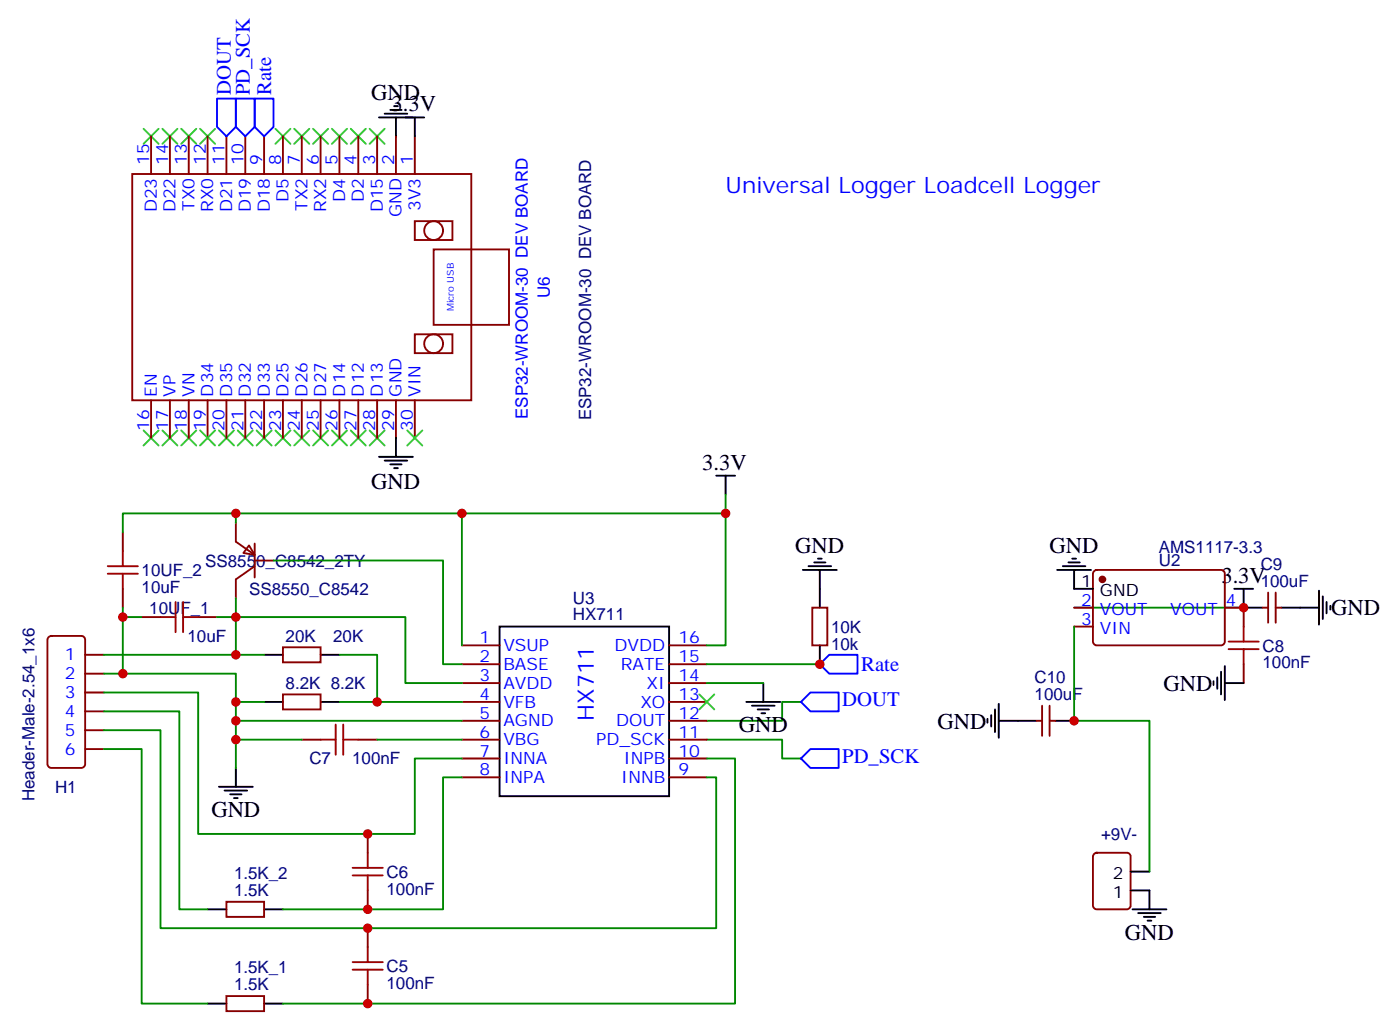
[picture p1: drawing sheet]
<svg xmlns="http://www.w3.org/2000/svg" width="262mm" height="193mm" viewBox="0 0 262 193" stroke-linecap="round" stroke-linejoin="round" font-family="sans-serif">
<g fill="none" stroke="#000" stroke-width=".35">
<path d="M73.8 19.9h.7M71 22h8.4M72 21.3h4.3M73.1 20.6h2.1M74.2 22v3.5M77.7 22v3.5M71 85.5h6.3M72 86.2h4.3M73.1 86.9h2.1M73.8 87.6h.7M74.2 82v3.5M134.1 89h3.6"/>
<path d="M135.9 89v3.5M93.6 117.2h31.7v31.8h-31.7zM150.4 106.6h6.3M151.4 105.9h4.2M152.5 105.2h2.1M153.2 104.5h.7M153.5 106.6v7.1M198 106.6h6.3M199 105.9h4.3M200.1 105.2h2.1M200.8 104.5h.7M201.2 106.6v3.6h3.5"/>
<path d="M231.1 110.2h3.6M232.9 110.2v3.5h3.5M240 113.7h7M247 110.5v6.4M247.7 111.6v4.2M248.4 112.6v2.2M249.1 113.3v.8M49.5 131.3h3.5M49.5 122.5h3.5M60 131.3h3.6M60 122.5h3.6M139.8 131.3h6.3"/>
<path d="M140.8 132h4.3M141.9 132.8h2.1M142.6 133.5h.7M142.9 127.8v3.5M153.5 120.8v3.5M184.9 134.5v.7M185.6 133.8v2.1M186.3 132.8v4.2M187 134.9h7.1M187 131.7v6.3M197.6 134.9h3.6M227.3 127.5v.7"/>
<path d="M228 126.8v2.1M228.7 125.7v4.2M229.4 127.8h3.5M229.4 124.6v6.4M41 147.2h6.3M42.1 147.9h4.2M43.1 148.6h2.1M43.8 149.3h.7M44.2 143.7v3.5M38.9 170.1h3.5M49.5 170.1h3.5M211.7 166.6h3.6v3.5"/>
<path d="M211.7 163.1h3.6M212.1 170.1h6.3M213.1 170.9h4.3M214.2 171.6h2.1M214.9 172.3h.7M38.9 187.8h3.5M49.5 187.8h3.5"/>
</g>
<g fill="none" stroke="#008700" stroke-width=".35">
<path d="M44.2 96.1h-21.2v3.5M86.5 96.1h-42.3v1.7M135.9 92.5v3.6M23 113.7v12.3M23 115.5h3.5M44.2 111.9v3.6h-3.6M51.2 104.9h31.8v19.4h3.5M201.2 117.2v17.7h14.1v28.2M201.2 113.7h31.7M19.5 133.1h14.1v37h5.3M19.5 136.6h10.6v37.1h104v-28.2h-1.7M19.5 129.6h17.6v26.4h40.6v-14.1h8.8"/>
<path d="M19.5 126h24.7v8.9h42.3M19.5 122.5h24.7v-7h31.7v12.3h10.6M44.2 134.9v3.5h12.3M44.2 131.3h5.3M44.2 122.5h5.3M44.2 138.4v5.3M63.6 122.5h7v8.8h15.9M63.6 131.3h7M70.6 138.4h15.9M86.5 120.8v-24.7h49.4v24.7h-3.5M132.4 138.4h14.1v3.5h3.5M132.4 127.8h10.5"/>
<path d="M132.4 124.3h21.1M150 131.3h-3.5v3.6h-14.1M19.5 140.2h7v47.6h12.4M86.5 145.5h-3.5v24.6h-30M132.4 141.9h5.3v45.9h-84.7"/>
</g>
<g fill="none" stroke="#870000" stroke-width=".35">
<path d="M24.8 32.6h63.5v42.3h-63.5zM28.3 25.5v7.1M31.8 25.5v7.1M35.3 25.5v7.1M38.9 25.5v7.1M42.4 25.5v7.1M45.9 25.5v7.1M49.5 25.5v7.1M53 25.5v7.1M56.5 25.5v7.1M60 25.5v7.1M63.6 25.5v7.1"/>
<path d="M67.1 25.5v7.1M70.6 25.5v7.1M74.2 25.5v7.1M77.7 25.5v7.1M77.7 41.4h7v3.5h-7zM81.2 46.7h14.1v14.1h-14.1zM28.3 74.9v7.1M31.8 74.9v7.1M35.3 74.9v7.1M38.9 74.9v7.1M42.4 74.9v7.1M45.9 74.9v7.1"/>
<path d="M49.5 74.9v7.1M53 74.9v7.1M56.5 74.9v7.1M60 74.9v7.1M63.6 74.9v7.1M67.1 74.9v7.1M70.6 74.9v7.1M74.2 74.9v7.1M77.7 62.5h7v3.6h-7zM77.7 74.9v7.1M23 99.6v3.5M44.2 97.8v3.6l3.5 2.4"/>
<path d="M9.1 119.2l.5-.2h5.6a.71 .71 0 0 1 .7 .7v23.3a.76 .76 0 0 1-.7 .7h-5.6a.76 .76 0 0 1-.7-.7v-23.3zM23 110.2v3.5M26.5 115.5h3.6M37.1 115.5h3.5M46.6 102.1l1.1 1.7-2.1-.3zM47.7 101.7v6.4M47.7 105.9l-3.5 2.5v3.5M47.7 104.9h3.5M152.1 113.7h2.8v7.1h-2.8zM201.2 113.7h3.5M201.2 117.2h3.5M204.9 106.9l.5-.3h23.3a.71 .71 0 0 1 .7 .8v12.7a.76 .76 0 0 1-.7 .7h-23.3a.76 .76 0 0 1-.7-.7v-12.7z"/>
<path d="M229.4 113.7h3.5v3.5M236.4 113.7h1.1M237.5 110.9v5.6M238.9 113.7h1.1M238.9 110.9v5.6M15.9 122.5h3.6M15.9 126h3.6M15.9 129.6h3.6M15.9 133.1h3.6M15.9 136.6h3.6M53 129.9h7v2.9h-7zM53 121.1h7v2.8h-7z"/>
<path d="M56.5 138.4h3.5M67.1 138.4h3.5M86.5 120.8h7.1M86.5 124.3h7.1M86.5 127.8h7.1M86.5 131.3h7.1M86.5 134.9h7.1M86.5 138.4h7.1M125.3 120.8h7.1M125.3 124.3h7.1M125.3 127.8h7.1M125.3 131.3h7.1"/>
<path d="M125.3 134.9h7.1M125.3 138.4h7.1M194.1 134.9h1.1M195.2 132v5.7M196.6 134.9h1M196.6 132v5.7M232.9 124.3v3.5M15.9 140.2h3.6M68.9 156v3.6M86.5 141.9h7.1M86.5 145.5h7.1M125.3 141.9h7.1"/>
<path d="M125.3 145.5h7.1M204.9 159.8l.5-.2h5.6a.71 .71 0 0 1 .7 .7v9.1a.76 .76 0 0 1-.7 .7h-5.6a.76 .76 0 0 1-.7-.7v-9.1zM42.4 168.7h7.1v2.9h-7.1zM68.9 166.6v3.5M68.9 173.7v3.5M42.4 186.4h7.1v2.8h-7.1zM68.9 184.3v3.5"/>
<circle cx="81.2" cy="43.1" r="1.76"/>
<circle cx="81.2" cy="64.3" r="1.76"/>
</g>
<circle cx="206.4" cy="108.4" r=".53" fill="#870000" stroke="#870000" stroke-width=".35"/>
<g fill="none" stroke="#a10000" stroke-width=".35">
<path d="M20.2 105.9h5.6M20.2 107.4h5.6M23 103.1v2.8M23 107.4v2.8M30.1 115.5h2.8M32.9 112.6v5.7M34.3 112.6v5.7M34.3 115.5h2.8M232.9 117.2v2.9M60 138.4h2.9M62.9 135.6v5.6M64.3 135.6v5.6"/>
<path d="M64.3 138.4h2.8M230.1 120.1h5.6M230.1 121.5h5.6M232.9 121.5v2.8M68.9 159.6v2.8M66 163.8h5.7M66 162.4h5.7M68.9 163.8v2.8M68.9 177.2v2.8M66 181.4h5.7M66 180h5.7M68.9 181.4v2.9"/>
</g>
<path d="M40.6 18.5h3.6v5.2l-1.8 1.8-1.8-1.8zM44.2 18.5h3.5v5.2l-1.8 1.8-1.7-1.8zM47.7 18.5h3.5v5.2l-1.7 1.8-1.8-1.8zM150 131.3l1.8-1.7h5.3v3.5h-5.3zM153.5 124.3l1.8-1.8h5.3v3.5h-5.3zM150 141.9l1.8-1.7h5.3v3.5h-5.3z" fill="none" stroke="#00f" stroke-width=".35"/>
<g fill="none" stroke="#3c3" stroke-width=".35">
<path d="M26.9 24.1l2.8 2.8M29.7 24.1l-2.8 2.8M30.4 24.1l2.8 2.8M33.2 24.1l-2.8 2.8M33.9 24.1l2.9 2.8M36.8 24.1l-2.9 2.8M37.5 24.1l2.8 2.8M40.3 24.1l-2.8 2.8M51.6 24.1l2.8 2.8M54.4 24.1l-2.8 2.8M55.1 24.1l2.8 2.8M57.9 24.1l-2.8 2.8"/>
<path d="M58.6 24.1l2.9 2.8M61.5 24.1l-2.9 2.8M62.2 24.1l2.8 2.8M65 24.1l-2.8 2.8M65.7 24.1l2.8 2.8M68.5 24.1l-2.8 2.8M69.2 24.1l2.8 2.8M72 24.1l-2.8 2.8M26.9 80.5l2.8 2.9M29.7 80.5l-2.8 2.9M30.4 80.5l2.8 2.9M33.2 80.5l-2.8 2.9"/>
<path d="M33.9 80.5l2.9 2.9M36.8 80.5l-2.9 2.9M37.5 80.5l2.8 2.9M40.3 80.5l-2.8 2.9M41 80.5l2.8 2.9M43.8 80.5l-2.8 2.9M44.5 80.5l2.8 2.9M47.3 80.5l-2.8 2.9M48 80.5l2.9 2.9M50.9 80.5l-2.9 2.9M51.6 80.5l2.8 2.9M54.4 80.5l-2.8 2.9"/>
<path d="M55.1 80.5l2.8 2.9M57.9 80.5l-2.8 2.9M58.6 80.5l2.9 2.9M61.5 80.5l-2.9 2.9M62.2 80.5l2.8 2.9M65 80.5l-2.8 2.9M65.7 80.5l2.8 2.9M68.5 80.5l-2.8 2.9M69.2 80.5l2.8 2.9M72 80.5l-2.8 2.9M76.3 80.5l2.8 2.9M79.1 80.5l-2.8 2.9"/>
<path d="M131 129.9l2.8 2.9M133.8 129.9l-2.8 2.9"/>
</g>
<g fill="#c00">
<circle cx="232.9" cy="113.7" r=".88"/>
<circle cx="86.5" cy="96.1" r=".88"/>
<circle cx="135.9" cy="96.1" r=".88"/>
<circle cx="70.6" cy="131.3" r=".88"/>
<circle cx="44.2" cy="131.3" r=".88"/>
<circle cx="44.2" cy="115.5" r=".88"/>
<circle cx="44.2" cy="122.5" r=".88"/>
<circle cx="44.2" cy="134.9" r=".88"/>
<circle cx="44.2" cy="138.4" r=".88"/>
<circle cx="68.9" cy="156" r=".88"/>
<circle cx="68.9" cy="170.1" r=".88"/>
<circle cx="68.9" cy="173.7" r=".88"/>
<circle cx="68.9" cy="187.8" r=".88"/>
<circle cx="44.2" cy="96.1" r=".88"/>
<circle cx="23" cy="126" r=".88"/>
<circle cx="23" cy="115.5" r=".88"/>
<circle cx="201.2" cy="134.9" r=".88"/>
<circle cx="153.5" cy="124.3" r=".88"/>
</g>
<g font-size="4.2">
<text x="69.5" y="18.7">GND</text>
<text x="73.3" y="20.9">3.3V</text>
<text x="131.5" y="87.9">3.3V</text>
<text x="69.5" y="91.5">GND</text>
<text x="148.9" y="103.4">GND</text>
<text x="196.6" y="103.4">GND</text>
<text x="228.7" y="109.1">3.3V</text>
<text x="249.3" y="115.1">GND</text>
<text x="217.9" y="129.3">GND</text>
<text x="138.4" y="137">GND</text>
<text x="175.6" y="136.3">GND</text>
<text x="39.6" y="152.9">GND</text>
<text x="210.7" y="175.8">GND</text>
</g>
<g font-size="4.2" fill="#00f">
<text x="135.9" y="36.1">Universal Logger Loadcell Logger</text>
<text x="111.2" y="134.9" transform="rotate(-90 111.2 134.9)">HX711</text>
</g>
<g font-size="3.9" fill="#00f">
<text x="43.3" y="17.8" transform="rotate(-90 43.3 17.8)">DOUT</text>
<text x="46.8" y="17.8" transform="rotate(-90 46.8 17.8)">PD_SCK</text>
<text x="50.8" y="17.7" transform="rotate(-90 50.8 17.7)">Rate</text>
<text x="161.3" y="125.6">Rate</text>
<text x="157.7" y="132.2">DOUT</text>
<text x="157.7" y="142.8">PD_SCK</text>
</g>
<g font-size="3.2" fill="#00f">
<text x="27.9" y="30.8" transform="rotate(-90 27.9 30.8)">15</text>
<text x="31.5" y="30.8" transform="rotate(-90 31.5 30.8)">14</text>
<text x="35" y="30.8" transform="rotate(-90 35 30.8)">13</text>
<text x="38.5" y="30.8" transform="rotate(-90 38.5 30.8)">12</text>
<text x="42.1" y="30.8" transform="rotate(-90 42.1 30.8)">11</text>
<text x="45.6" y="30.8" transform="rotate(-90 45.6 30.8)">10</text>
<text x="49.1" y="30.8" transform="rotate(-90 49.1 30.8)">9</text>
<text x="52.6" y="30.8" transform="rotate(-90 52.6 30.8)">8</text>
<text x="56.2" y="30.8" transform="rotate(-90 56.2 30.8)">7</text>
<text x="59.7" y="30.8" transform="rotate(-90 59.7 30.8)">6</text>
<text x="63.2" y="30.8" transform="rotate(-90 63.2 30.8)">5</text>
<text x="66.7" y="30.8" transform="rotate(-90 66.7 30.8)">4</text>
<text x="70.3" y="30.8" transform="rotate(-90 70.3 30.8)">3</text>
<text x="73.8" y="30.8" transform="rotate(-90 73.8 30.8)">2</text>
<text x="77.3" y="30.8" transform="rotate(-90 77.3 30.8)">1</text>
<text x="29.4" y="39.7" transform="rotate(-90 29.4 39.7)">D23</text>
<text x="32.9" y="39.7" transform="rotate(-90 32.9 39.7)">D22</text>
<text x="36.4" y="39.4" transform="rotate(-90 36.4 39.4)">TX0</text>
<text x="39.9" y="39.7" transform="rotate(-90 39.9 39.7)">RX0</text>
<text x="43.5" y="39.7" transform="rotate(-90 43.5 39.7)">D21</text>
<text x="47" y="39.7" transform="rotate(-90 47 39.7)">D19</text>
<text x="50.5" y="39.7" transform="rotate(-90 50.5 39.7)">D18</text>
<text x="54" y="37.7" transform="rotate(-90 54 37.7)">D5</text>
<text x="57.6" y="39.4" transform="rotate(-90 57.6 39.4)">TX2</text>
<text x="61.1" y="39.7" transform="rotate(-90 61.1 39.7)">RX2</text>
<text x="64.6" y="37.7" transform="rotate(-90 64.6 37.7)">D4</text>
<text x="68.2" y="37.7" transform="rotate(-90 68.2 37.7)">D2</text>
<text x="71.7" y="39.7" transform="rotate(-90 71.7 39.7)">D15</text>
<text x="75.2" y="40.5" transform="rotate(-90 75.2 40.5)">GND</text>
<text x="78.7" y="39.5" transform="rotate(-90 78.7 39.5)">3V3</text>
<text x="103" y="55.8" transform="rotate(-90 103 55.8)">U6</text>
<text x="29.4" y="74.2" transform="rotate(-90 29.4 74.2)">EN</text>
<text x="32.9" y="74.2" transform="rotate(-90 32.9 74.2)">VP</text>
<text x="36.4" y="74.2" transform="rotate(-90 36.4 74.2)">VN</text>
<text x="39.9" y="74.2" transform="rotate(-90 39.9 74.2)">D34</text>
<text x="43.5" y="74.2" transform="rotate(-90 43.5 74.2)">D35</text>
<text x="47" y="74.2" transform="rotate(-90 47 74.2)">D32</text>
<text x="50.5" y="74.2" transform="rotate(-90 50.5 74.2)">D33</text>
<text x="54" y="74.2" transform="rotate(-90 54 74.2)">D25</text>
<text x="57.6" y="74.2" transform="rotate(-90 57.6 74.2)">D26</text>
<text x="61.1" y="74.2" transform="rotate(-90 61.1 74.2)">D27</text>
<text x="64.6" y="74.2" transform="rotate(-90 64.6 74.2)">D14</text>
<text x="68.2" y="74.2" transform="rotate(-90 68.2 74.2)">D12</text>
<text x="71.7" y="74.2" transform="rotate(-90 71.7 74.2)">D13</text>
<text x="75.2" y="74.2" transform="rotate(-90 75.2 74.2)">GND</text>
<text x="78.7" y="74.2" transform="rotate(-90 78.7 74.2)">VIN</text>
<text x="27.9" y="80.7" transform="rotate(-90 27.9 80.7)">16</text>
<text x="31.5" y="80.7" transform="rotate(-90 31.5 80.7)">17</text>
<text x="35" y="80.7" transform="rotate(-90 35 80.7)">18</text>
<text x="38.5" y="80.7" transform="rotate(-90 38.5 80.7)">19</text>
<text x="42.1" y="80.7" transform="rotate(-90 42.1 80.7)">20</text>
<text x="45.6" y="80.7" transform="rotate(-90 45.6 80.7)">21</text>
<text x="49.1" y="80.7" transform="rotate(-90 49.1 80.7)">22</text>
<text x="52.6" y="80.7" transform="rotate(-90 52.6 80.7)">23</text>
<text x="56.2" y="80.7" transform="rotate(-90 56.2 80.7)">24</text>
<text x="59.7" y="80.7" transform="rotate(-90 59.7 80.7)">25</text>
<text x="63.2" y="80.7" transform="rotate(-90 63.2 80.7)">26</text>
<text x="66.7" y="80.7" transform="rotate(-90 66.7 80.7)">27</text>
<text x="70.3" y="80.7" transform="rotate(-90 70.3 80.7)">28</text>
<text x="73.8" y="80.7" transform="rotate(-90 73.8 80.7)">29</text>
<text x="77.3" y="80.7" transform="rotate(-90 77.3 80.7)">30</text>
<text x="98.8" y="78.4" transform="rotate(-90 98.8 78.4)">ESP32-WROOM-30 DEV BOARD</text>
<text x="202.5" y="113.3">2</text>
<text x="229.6" y="113.3">4</text>
<text x="202.5" y="116.9">3</text>
<text x="206" y="115.1">VOUT</text>
<text x="206" y="118.6">VIN</text>
<text x="219.1" y="115.1">VOUT</text>
<text x="12.2" y="123.6">1</text>
<text x="89.8" y="120.4">1</text>
<text x="89.8" y="123.9">2</text>
<text x="94.3" y="121.8">VSUP</text>
<text x="94.3" y="125.3">BASE</text>
<text x="115.1" y="121.8">DVDD</text>
<text x="116.3" y="125.3">RATE</text>
<text x="127.1" y="123.9">15</text>
<text x="127.1" y="120.4">16</text>
<text x="12.2" y="127.1">2</text>
<text x="12.2" y="130.6">3</text>
<text x="89.8" y="127.5">3</text>
<text x="89.8" y="131">4</text>
<text x="94.3" y="128.9">AVDD</text>
<text x="121.1" y="128.9">XI</text>
<text x="127.1" y="131">13</text>
<text x="127.1" y="127.5">14</text>
<text x="12.2" y="134.2">4</text>
<text x="12.2" y="137.7">5</text>
<text x="89.8" y="134.5">5</text>
<text x="94.3" y="132.4">VFB</text>
<text x="94.3" y="135.9">AGND</text>
<text x="115.4" y="135.9">DOUT</text>
<text x="119.9" y="132.4">XO</text>
<text x="127.1" y="134.5">12</text>
<text x="12.2" y="141.2">6</text>
<text x="89.8" y="138">6</text>
<text x="89.8" y="141.6">7</text>
<text x="94.3" y="139.5">VBG</text>
<text x="94.3" y="143">INNA</text>
<text x="111.6" y="139.5">PD_SCK</text>
<text x="116.8" y="143">INPB</text>
<text x="127.1" y="141.6">10</text>
<text x="127.1" y="138">11</text>
<text x="89.8" y="145.1">8</text>
<text x="94.3" y="146.5">INPA</text>
<text x="116.3" y="146.5">INNB</text>
<text x="127.1" y="145.1">9</text>
</g>
<g font-size="3.2" fill="#000080">
<text x="110.7" y="78.7" transform="rotate(-90 110.7 78.7)">ESP32-WROOM-30 DEV BOARD</text>
<text x="26.5" y="107.7">10UF_2</text>
<text x="38.4" y="106.1">SS8550_C8542_2TY</text>
<text x="217" y="103.5">AMS1117-3.3</text>
<text x="217" y="105.9">U2</text>
<text x="236.1" y="106.7">C9</text>
<text x="26.5" y="111">10uF</text>
<text x="46.7" y="111.4">SS8550_C8542</text>
<text x="107.3" y="113.1">U3</text>
<text x="236.1" y="109.8">100uF</text>
<text x="28" y="114.8">10UF_1</text>
<text x="107.3" y="116">HX711</text>
<text x="155.6" y="118.4">10K</text>
<text x="35.1" y="120.1">10uF</text>
<text x="53.5" y="120.2">20K</text>
<text x="62.4" y="120.2">20K</text>
<text x="155.6" y="121.6">10k</text>
<text x="236.4" y="125">100nF</text>
<text x="236.4" y="121.9">C8</text>
<text x="53.5" y="129">8.2K 8.2K</text>
<text x="193.8" y="131">100uF</text>
<text x="193.8" y="127.8">C10</text>
<text x="57.9" y="143">C7</text>
<text x="66" y="143">100nF</text>
<text x="6.5" y="149.9" transform="rotate(-90 6.5 149.9)">Header-Male-2.54_1x6</text>
<text x="10.3" y="148.4">H1</text>
<text x="206.2" y="157.2">+9V-</text>
<text x="43.8" y="167.7">1.5K</text>
<text x="43.8" y="164.4">1.5K_2</text>
<text x="72.4" y="167.4">100nF</text>
<text x="72.4" y="164.2">C6</text>
<text x="43.8" y="185.3">1.5K</text>
<text x="43.8" y="182.1">1.5K_1</text>
<text x="72.4" y="185.1">100nF</text>
<text x="72.4" y="181.9">C5</text>
</g>
<g font-size="3.2">
<text x="202.5" y="109.8">1</text>
<text x="206" y="111.6">GND</text>
<text x="208.4" y="164.5">2</text>
<text x="208.4" y="168">1</text>
</g>
<text font-size="1.8" fill="#00f" x="85" y="58.2" transform="rotate(-90 85 58.2)">Micro USB</text>
</svg>
